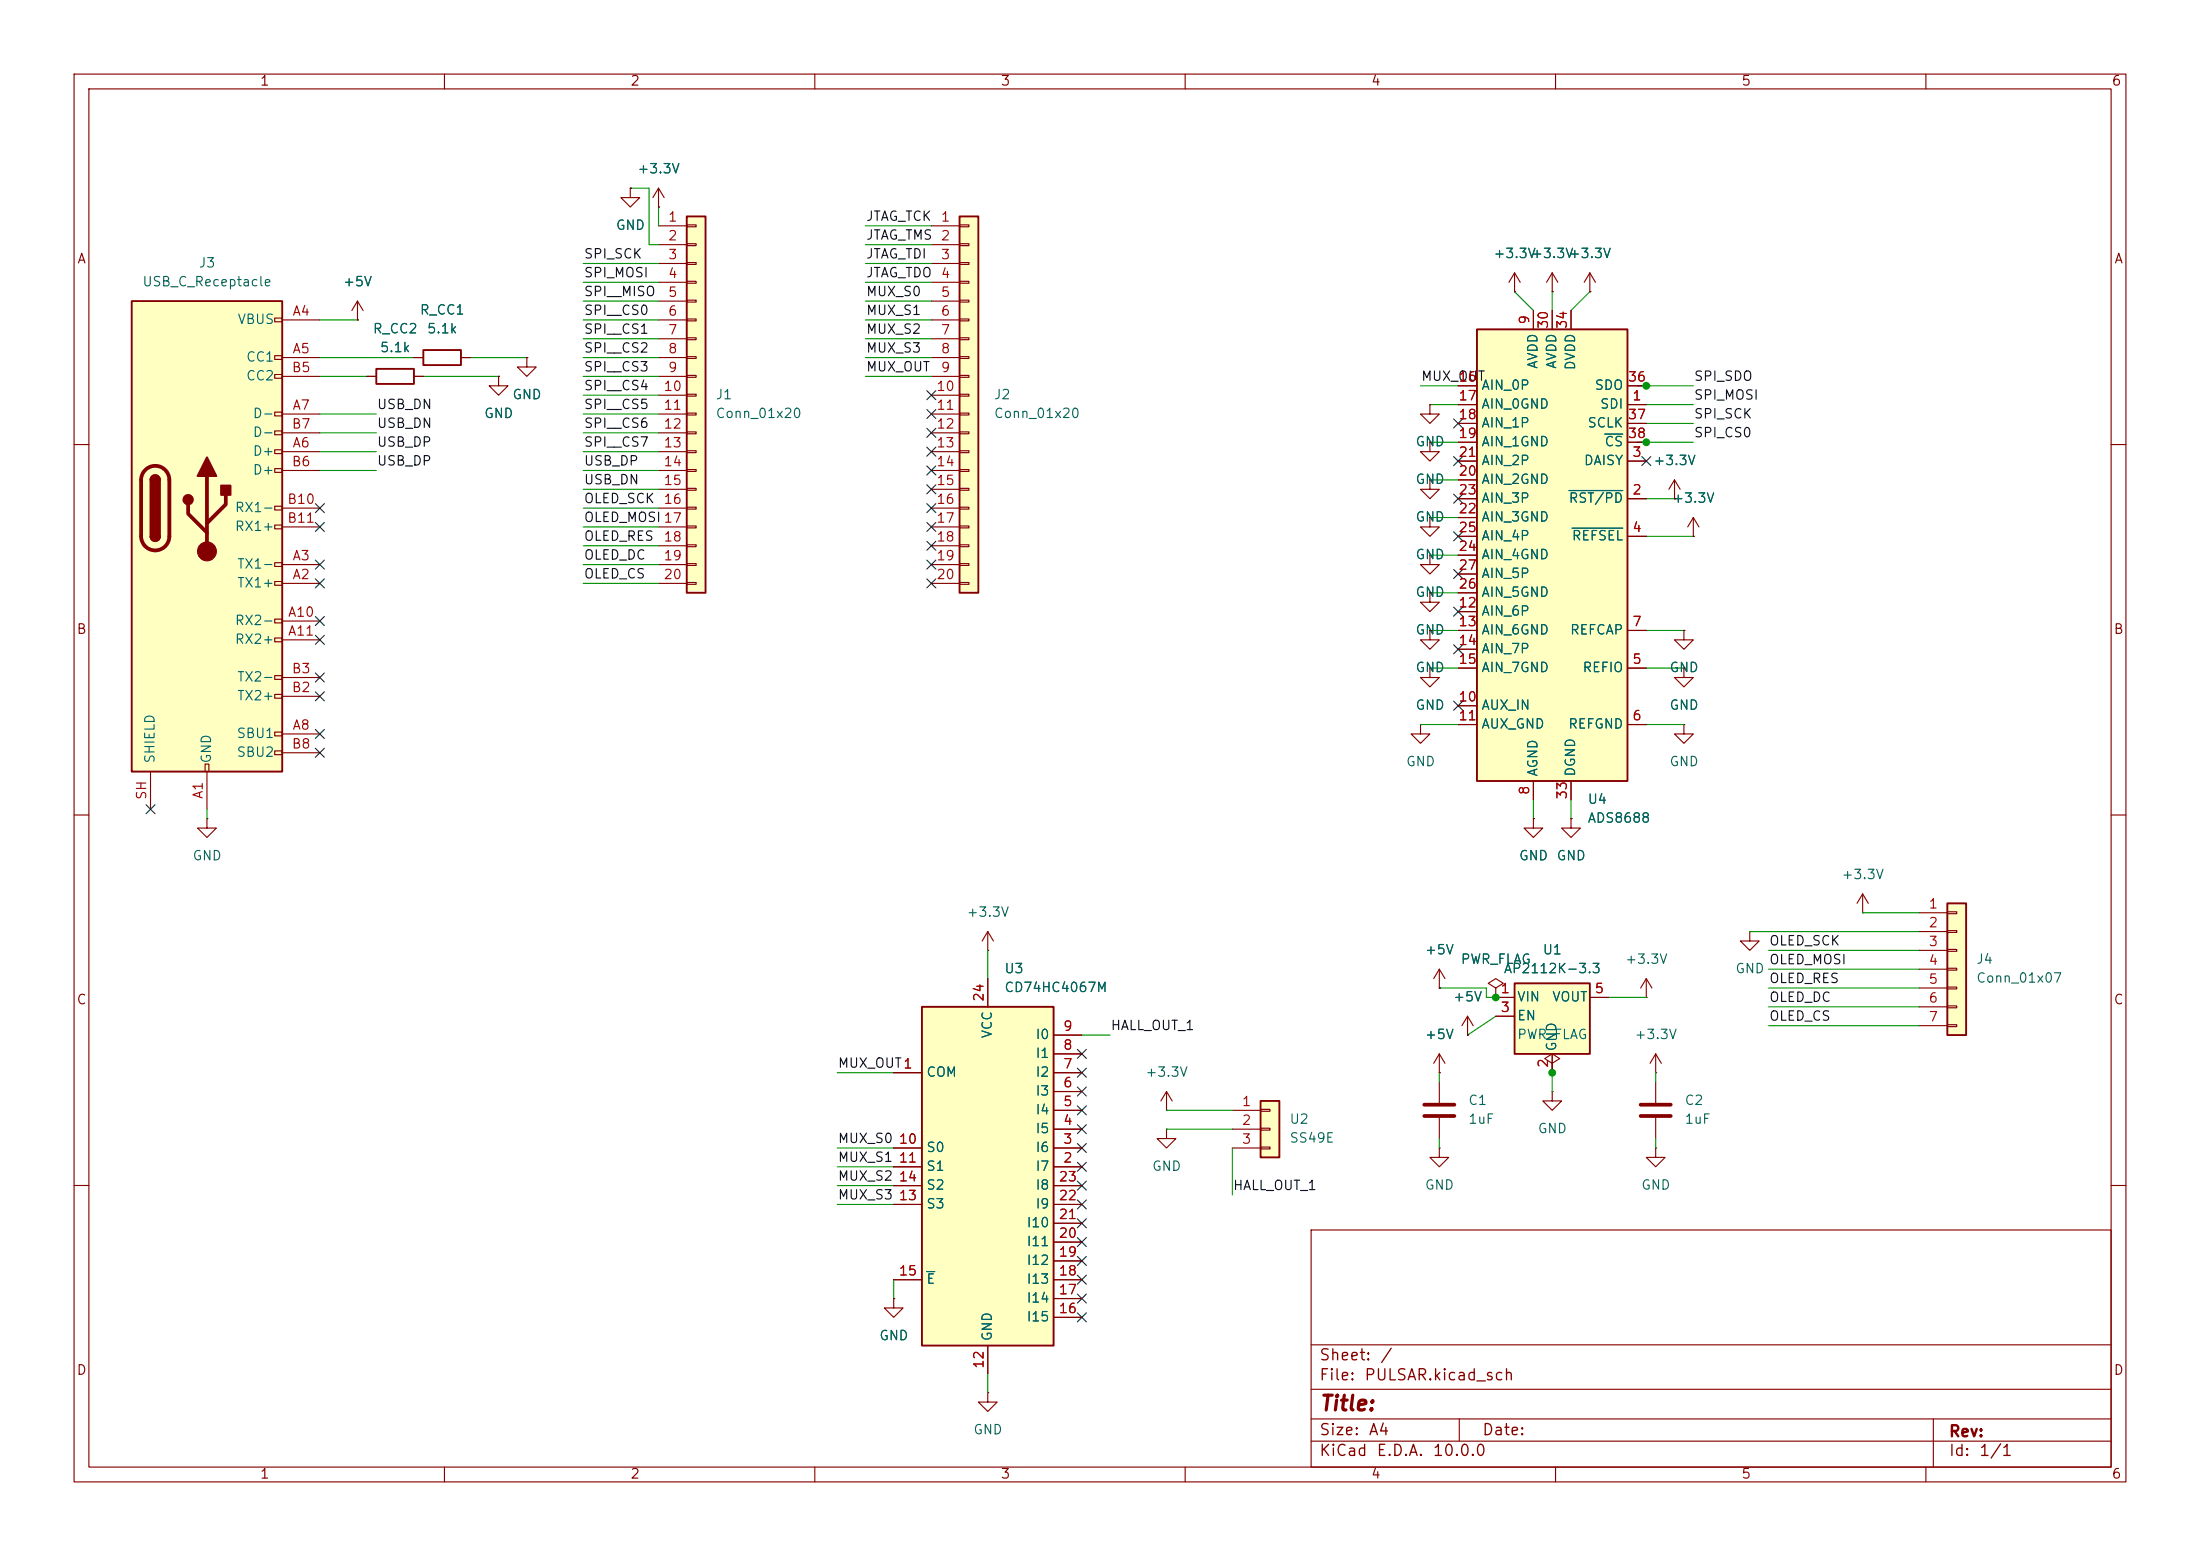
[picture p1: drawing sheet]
<svg xmlns="http://www.w3.org/2000/svg" width="297mm" height="210mm" viewBox="0 0 297 210" stroke-linecap="round" stroke-linejoin="round" font-family="sans-serif">
<g fill="none" stroke="#840000" stroke-width=".15">
<path d="M10 10h277v190h-277zM12 12h273v186h-273zM60 10v2M110 10v2M160 10v2M210 10v2M260 10v2M10 60h2M228.6 72.4h.1M228.6 69.9l-.8 1.2M228.6 69.9l.8 1.2M228.6 69.9v2.5"/>
<path d="M285 60h2M10 110h2M27.9 110.5v1.3h1.3l-1.3 1.2-1.2-1.2h1.2M27.9 110.5h.1M285 110h2M157.5 149.9h.1M157.5 152.4v1.3h1.2l-1.2 1.2-1.3-1.2h1.3M157.5 152.4h.1M157.5 147.3l-.8 1.3M157.5 147.3l.7 1.3M157.5 147.3v2.6M194.3 144.8h.1"/>
<path d="M194.3 142.2l-.8 1.3M194.3 142.2l.8 1.3M194.3 142.2v2.6M194.3 146.1v2.7M194.3 150.9v2.8M209.5 147.3v1.3h1.3l-1.3 1.3-1.2-1.3h1.2M209.5 147.3h.1M223.5 154.9v1.3h1.3l-1.3 1.3-1.3-1.3h1.3M223.5 154.9h.1M223.5 146.1v2.7M223.5 150.9v2.8M10 160h2"/>
<path d="M177 166h108v32h-108zM285 160h2M60 198v2M110 198v2M160 198v2M177 194.5h108M177 191.5h108M177 187.5h108M177 181.5h108M197 191.5v3M210 198v2M260 198v2"/>
<path d="M261 191.5v6.5"/>
</g>
<path d="M192.3 149.1h4M192.3 150.6h4M221.5 149.1h4.1M221.5 150.6h4.1" fill="none" stroke="#840000" stroke-width=".51"/>
<path d="M124.5 135.9h17.7v45.7h-17.7z" fill="#ffffc2"/>
<path d="M124.5 135.9h17.7v45.7h-17.7z" fill="none" stroke="#840000" stroke-width=".25"/>
<g fill="none" stroke="#840000" stroke-width=".15">
<path d="M133.3 132.1v3.8M142.2 139.7h3.8M120.6 144.8h3.9M120.6 157.5h3.9M120.6 154.9h3.9M142.2 144.8h3.8M142.2 157.5h3.8M142.2 154.9h3.8M142.2 152.4h3.8M142.2 149.9h3.8M142.2 147.3h3.8M142.2 142.2h3.8"/>
<path d="M120.6 175.3v1.2h1.3l-1.3 1.3-1.2-1.3h1.2M120.6 175.3h.1M120.6 162.6h3.9M120.6 160h3.9M120.6 172.7h3.9M142.2 162.6h3.8M142.2 160h3.8M142.2 172.7h3.8M142.2 177.8h3.8M142.2 175.3h3.8M142.2 170.2h3.8M142.2 167.6h3.8"/>
<path d="M142.2 165.1h3.8M133.3 181.6v3.8"/>
</g>
<path d="M125.1 171.6h1.1" fill="none" stroke="#006464" stroke-width=".15"/>
<path d="M17.8 40.6h20.3v63.5h-20.3z" fill="#ffffc2"/>
<g fill="none" stroke="#840000" stroke-width=".15">
<path d="M37.1 42.9h1v.5h-1zM37.1 48h1v.5h-1zM37.1 50.5h1v.6h-1zM37.1 55.6h1v.5h-1zM37.1 58.2h1v.5h-1zM38.1 43.2h5.1M38.1 48.3h5.1M38.1 55.9h5.1M38.1 50.8h5.1M38.1 58.4h5.1M37.1 60.7h1v.5h-1zM37.1 63.2h1v.6h-1z"/>
<path d="M37.1 68.3h1v.5h-1zM37.1 70.9h1v.5h-1zM37.1 75.9h1v.6h-1zM37.1 78.5h1v.5h-1zM38.1 78.7h5.1M38.1 76.2h5.1M38.1 61h5.1M38.1 63.5h5.1M38.1 68.6h5.1M38.1 71.1h5.1M37.1 83.6h1v.5h-1zM37.1 86.1h1v.5h-1z"/>
<path d="M37.1 91.2h1v.5h-1zM37.1 93.7h1v.5h-1zM37.1 98.8h1v.5h-1zM38.1 99.1h5.1M38.1 83.8h5.1M38.1 86.4h5.1M38.1 94h5.1M38.1 91.4h5.1M20.3 104.1v5.1M27.7 103.1h.5v1h-.5zM27.9 104.1v5.1M37.1 101.3h1v.6h-1z"/>
<path d="M38.1 101.6h5.1M194.3 154.9v1.3h1.3l-1.3 1.3-1.3-1.3h1.3M194.3 154.9h.1M133.3 188v1.2h1.3l-1.3 1.3-1.2-1.3h1.2M133.3 188h.1"/>
</g>
<path d="M17.8 40.6h20.3v63.5h-20.3zM20.3 64.8a.64 .64 0 0 1 .7-.7 .64 .64 0 0 1 .6 .7M20.3 72.4a.64 .64 0 0 0 .7 .6 .64 .64 0 0 0 .6-.6" fill="none" stroke="#840000" stroke-width=".25"/>
<path d="M19.6 63.4a1.9 1.9 0 0 1 2.1-.4 1.9 1.9 0 0 1 1.2 1.8v7.6a1.91 1.91 0 0 1-1.9 1.9 1.91 1.91 0 0 1-2-1.9v-7.6a1.9 1.9 0 0 1 .6-1.4zM25.4 68.1v1.2l2.5 2.6M27.9 64.3v10.1M30.5 66.8v1.3l-2.6 2.5" fill="none" stroke="#840000" stroke-width=".51"/>
<g fill="#840000" stroke="#840000" stroke-width=".25">
<path d="M20.3 64.8h1.3v7.6h-1.3z"/>
<path d="M20.5 64.3a.64 .64 0 0 1 .7-.1 .64 .64 0 0 1 .4 .6h-1.3z"/>
<path d="M20.3 72.4h1.3a.64 .64 0 0 1-.6 .6 .64 .64 0 0 1-.7-.6z"/>
<path d="M27.9 61.7l1.3 2.6h-2.5z"/>
<path d="M29.8 65.5h1.3v1.3h-1.3z"/>
<circle cx="25.4" cy="67.4" r=".63"/>
</g>
<circle cx="27.9" cy="74.4" r="1.27" fill="#840000" stroke="#840000" stroke-width=".15"/>
<path d="M170.2 148.6h2.5v7.6h-2.5z" fill="#ffffc2"/>
<path d="M170.2 148.6h2.5v7.6h-2.5z" fill="none" stroke="#840000" stroke-width=".25"/>
<path d="M198.1 139.7h.1M198.1 137.2l-.7 1.2M198.1 137.2l.8 1.2M198.1 137.2v2.5M166.4 149.9h3.8M166.4 152.4h3.8M166.4 154.9h3.8M170.2 149.7h1.2v.3h-1.2zM170.2 152.3h1.2v.2h-1.2zM170.2 154.8h1.2v.3h-1.2zM209.5 143.5l1.1-.6-1.1-.7-1 .7 1 .6v1.3M209.5 144.8h.1" fill="none" stroke="#840000" stroke-width=".15"/>
<path d="M204.5 132.7h10.1v9.5h-10.1z" fill="#ffffc2"/>
<path d="M204.5 132.7h10.1v9.5h-10.1z" fill="none" stroke="#840000" stroke-width=".25"/>
<path d="M193 59.7v1.3h1.3l-1.3 1.2-1.2-1.2h1.2M193 59.7h.1M201.9 134.6h2.6M201.9 137.2h2.6M214.6 134.6h2.6M209.5 142.2v2.6" fill="none" stroke="#840000" stroke-width=".15"/>
<path d="M92.7 29.2h2.5v50.8h-2.5z" fill="#ffffc2"/>
<path d="M92.7 29.2h2.5v50.8h-2.5zM50.8 49.8h5.1v2h-5.1z" fill="none" stroke="#840000" stroke-width=".25"/>
<g fill="none" stroke="#840000" stroke-width=".15">
<path d="M85.1 25.4v1.3h1.3l-1.3 1.2-1.3-1.2h1.3M85.1 25.4h.1M88.9 27.9h.1M88.9 30.5h3.8M88.9 33h3.8M88.9 35.6h3.8M88.9 38.1h3.8M88.9 25.4l-.8 1.3M88.9 25.4l.8 1.3M88.9 25.4v2.5M92.7 30.4h1.3v.2h-1.3zM92.7 32.9h1.3v.2h-1.3z"/>
<path d="M92.7 35.4h1.3v.3h-1.3zM92.7 38h1.3v.2h-1.3zM48.3 43.2h.1M48.3 40.6l-.8 1.3M48.3 40.6l.7 1.3M48.3 40.6v2.6M49.5 50.8h1.3M55.9 50.8h1.2M88.9 40.6h3.8M88.9 43.2h3.8M88.9 45.7h3.8M88.9 48.3h3.8"/>
<path d="M88.9 50.8h3.8M88.9 53.3h3.8M88.9 55.9h3.8M88.9 58.4h3.8M92.7 40.5h1.3v.3h-1.3zM92.7 43.1h1.3v.2h-1.3zM92.7 45.6h1.3v.2h-1.3zM92.7 48.1h1.3v.3h-1.3zM92.7 50.7h1.3v.2h-1.3zM92.7 53.2h1.3v.3h-1.3zM92.7 55.8h1.3v.2h-1.3zM92.7 58.3h1.3v.2h-1.3z"/>
<path d="M193 54.6v1.3h1.3l-1.3 1.3-1.2-1.3h1.2M193 54.6h.1M88.9 61h3.8M88.9 63.5h3.8M88.9 66h3.8M88.9 68.6h3.8M88.9 71.1h3.8M88.9 73.7h3.8M88.9 76.2h3.8M88.9 78.7h3.8M92.7 60.8h1.3v.3h-1.3zM92.7 63.4h1.3v.2h-1.3z"/>
<path d="M92.7 65.9h1.3v.3h-1.3zM92.7 68.5h1.3v.2h-1.3zM92.7 71h1.3v.2h-1.3zM92.7 73.5h1.3v.3h-1.3zM92.7 76.1h1.3v.2h-1.3zM92.7 78.6h1.3v.3h-1.3zM193 64.8v1.2h1.3l-1.3 1.3-1.2-1.3h1.2M193 64.8h.1M227.3 97.8v1.3h1.3l-1.3 1.2-1.2-1.2h1.2M227.3 97.8h.1M227.3 90.2v1.2h1.3l-1.3 1.3-1.2-1.3h1.2M227.3 90.2h.1"/>
<path d="M212.1 110.5v1.3h1.3l-1.3 1.2-1.3-1.2h1.3M212.1 110.5h.1M236.2 125.7v1.3h1.3l-1.3 1.3-1.3-1.3h1.3M236.2 125.7h.1M251.5 123.2h.1M251.5 120.7l-.8 1.2M251.5 120.7l.7 1.2M251.5 120.7v2.5"/>
</g>
<path d="M262.9 121.9h2.5v17.8h-2.5z" fill="#ffffc2"/>
<path d="M57.1 47.2h5.1v2.1h-5.1zM262.9 121.9h2.5v17.8h-2.5z" fill="none" stroke="#840000" stroke-width=".25"/>
<g fill="none" stroke="#840000" stroke-width=".15">
<path d="M204.5 39.4h.1M204.5 36.8l-.8 1.3M204.5 36.8l.7 1.3M204.5 36.8v2.6M209.5 39.4h.1M209.5 36.8l-.7 1.3M209.5 36.8l.8 1.3M209.5 36.8v2.6M214.6 39.4h.1M214.6 36.8l-.7 1.3M214.6 36.8l.8 1.3M214.6 36.8v2.6"/>
<path d="M55.9 48.3h1.2M62.2 48.3h1.3M67.3 50.8v1.3h1.3l-1.3 1.2-1.3-1.2h1.3M67.3 50.8h.1M71.1 48.3v1.2h1.3l-1.3 1.3-1.3-1.3h1.3M71.1 48.3h.1M193 69.9v1.2h1.3l-1.3 1.3-1.2-1.3h1.2M193 69.9h.1M193 74.9v1.3h1.3l-1.3 1.3-1.2-1.3h1.2M193 74.9h.1M191.8 97.8v1.3h1.2l-1.2 1.2-1.3-1.2h1.3M191.8 97.8h.1"/>
<path d="M193 85.1v1.3h1.3l-1.3 1.2-1.2-1.2h1.2M193 85.1h.1M193 80v1.3h1.3l-1.3 1.3-1.2-1.3h1.2M193 80h.1M193 90.2v1.2h1.3l-1.3 1.3-1.2-1.3h1.2M193 90.2h.1M227.3 85.1v1.3h1.3l-1.3 1.2-1.2-1.2h1.2M227.3 85.1h.1M207 110.5v1.3h1.3l-1.3 1.2-1.3-1.2h1.3M207 110.5h.1M194.3 133.4h.1M194.3 130.8l-.8 1.3"/>
<path d="M194.3 130.8l.8 1.3M194.3 130.8v2.6M201.9 133.4l1-.7-1-.6-1 .6 1 .7v1.2M201.9 134.6h.1M222.2 134.6h.1M222.2 132.1l-.7 1.3M222.2 132.1l.8 1.3M222.2 132.1v2.5M259.1 123.2h3.8M259.1 125.7h3.8M259.1 128.3h3.8M259.1 130.8h3.8"/>
<path d="M259.1 133.4h3.8M259.1 135.9h3.8M259.1 138.4h3.8M262.9 123.1h1.3v.2h-1.3zM262.9 125.6h1.3v.3h-1.3zM262.9 128.1h1.3v.3h-1.3zM262.9 130.7h1.3v.2h-1.3zM262.9 133.2h1.3v.3h-1.3zM262.9 135.8h1.3v.2h-1.3zM262.9 138.3h1.3v.3h-1.3z"/>
</g>
<path d="M199.4 44.5h20.3v60.9h-20.3z" fill="#ffffc2"/>
<path d="M199.4 44.5h20.3v60.9h-20.3z" fill="none" stroke="#840000" stroke-width=".25"/>
<g fill="none" stroke="#840000" stroke-width=".15">
<path d="M196.8 54.6h2.6M196.8 52.1h2.6M196.8 57.2h2.6M196.8 59.7h2.6M207 41.9v2.6M209.5 41.9v2.6M212.1 41.9v2.6M219.7 54.6h2.5M219.7 52.1h2.5M219.7 57.2h2.5M219.7 59.7h2.5M196.8 67.3h2.6"/>
<path d="M196.8 62.2h2.6M196.8 72.4h2.6M196.8 64.8h2.6M196.8 69.9h2.6M196.8 74.9h2.6M196.8 77.5h2.6M219.7 67.3h2.5M219.7 62.2h2.5M219.7 72.4h2.5M226.1 67.3h.1M226.1 64.8l-.8 1.2M226.1 64.8l.7 1.2"/>
<path d="M226.1 64.8v2.5M196.8 90.2h2.6M196.8 97.8h2.6M196.8 85.1h2.6M196.8 95.3h2.6M196.8 82.6h2.6M196.8 87.6h2.6M196.8 80h2.6M219.7 90.2h2.5M219.7 97.8h2.5M219.7 85.1h2.5M207 105.4v2.6"/>
<path d="M212.1 105.4v2.6M133.3 128.3h.1M133.3 125.7l-.7 1.3M133.3 125.7l.8 1.3M133.3 125.7v2.6"/>
</g>
<path d="M216.6 58.6h2.5M211.8 66.2h7.3M212.2 71.3h6.9" fill="none" stroke="#006464" stroke-width=".15"/>
<path d="M129.5 29.2h2.6v50.8h-2.6z" fill="#ffffc2"/>
<path d="M129.5 29.2h2.6v50.8h-2.6z" fill="none" stroke="#840000" stroke-width=".25"/>
<g fill="none" stroke="#840000" stroke-width=".15">
<path d="M85.1 25.4h.1M88.9 27.9h.1M125.7 30.5h3.8M125.7 33h3.8M125.7 35.6h3.8M125.7 38.1h3.8M129.5 30.4h1.3v.2h-1.3zM129.5 32.9h1.3v.2h-1.3zM129.5 35.4h1.3v.3h-1.3zM129.5 38h1.3v.2h-1.3zM204.5 39.4h.1M209.5 39.4h.1"/>
<path d="M214.6 39.4h.1M48.3 43.2h.1M49.5 50.8h1.3M55.9 48.3h1.2M55.9 50.8h1.2M62.2 48.3h1.3M67.3 50.8h.1M71.1 48.3h.1M125.7 40.6h3.8M125.7 43.2h3.8M125.7 45.7h3.8M125.7 48.3h3.8"/>
<path d="M125.7 50.8h3.8M125.7 53.3h3.8M125.7 55.9h3.8M125.7 58.4h3.8M129.5 40.5h1.3v.3h-1.3zM129.5 43.1h1.3v.2h-1.3zM129.5 45.6h1.3v.2h-1.3zM129.5 48.1h1.3v.3h-1.3zM129.5 50.7h1.3v.2h-1.3zM129.5 53.2h1.3v.3h-1.3zM129.5 55.8h1.3v.2h-1.3zM129.5 58.3h1.3v.2h-1.3z"/>
<path d="M193 54.6h.1M193 59.7h.1M196.8 54.6h2.6M196.8 52.1h2.6M196.8 57.2h2.6M196.8 59.7h2.6M207 41.9v2.6M209.5 41.9v2.6M212.1 41.9v2.6M219.7 54.6h2.5M219.7 52.1h2.5M219.7 57.2h2.5"/>
<path d="M219.7 59.7h2.5M125.7 61h3.8M125.7 63.5h3.8M125.7 66h3.8M125.7 68.6h3.8M125.7 71.1h3.8M125.7 73.7h3.8M125.7 76.2h3.8M125.7 78.7h3.8M129.5 60.8h1.3v.3h-1.3zM129.5 63.4h1.3v.2h-1.3zM129.5 65.9h1.3v.3h-1.3z"/>
<path d="M129.5 68.5h1.3v.2h-1.3zM129.5 71h1.3v.2h-1.3zM129.5 73.5h1.3v.3h-1.3zM129.5 76.1h1.3v.2h-1.3zM129.5 78.6h1.3v.3h-1.3zM193 74.9h.1M193 69.9h.1M193 64.8h.1M196.8 67.3h2.6M196.8 62.2h2.6M196.8 72.4h2.6M196.8 64.8h2.6"/>
<path d="M196.8 69.9h2.6M196.8 74.9h2.6M196.8 77.5h2.6M219.7 67.3h2.5M219.7 62.2h2.5M219.7 72.4h2.5M226.1 67.3h.1M228.6 72.4h.1M193 90.2h.1M193 80h.1M193 85.1h.1M196.8 90.2h2.6"/>
<path d="M196.8 97.8h2.6M196.8 85.1h2.6M196.8 95.3h2.6M196.8 82.6h2.6M196.8 87.6h2.6M196.8 80h2.6M219.7 90.2h2.5M219.7 97.8h2.5M219.7 85.1h2.5M227.3 85.1h.1M227.3 90.2h.1M207 110.5h.1"/>
<path d="M207 105.4v2.6M212.1 110.5h.1M212.1 105.4v2.6M133.3 132.1v3.8M142.2 139.7h3.8M194.3 133.4h.1M198.1 139.7h.1M201.9 134.6h.1M201.9 134.6h2.6M201.9 137.2h2.6M214.6 134.6h2.6M120.6 144.8h3.9"/>
<path d="M120.6 157.5h3.9M120.6 154.9h3.9M142.2 144.8h3.8M142.2 157.5h3.8M142.2 154.9h3.8M142.2 152.4h3.8M142.2 149.9h3.8M142.2 147.3h3.8M142.2 142.2h3.8M194.3 144.8h.1M209.5 144.8h.1M209.5 142.2v2.6"/>
<path d="M223.5 144.8h.1M223.5 142.2l-.7 1.3M223.5 142.2l.8 1.3M223.5 142.2v2.6M120.6 175.3h.1M120.6 162.6h3.9M120.6 160h3.9M120.6 172.7h3.9M142.2 162.6h3.8M142.2 160h3.8M142.2 172.7h3.8M142.2 177.8h3.8"/>
<path d="M142.2 175.3h3.8M142.2 170.2h3.8M142.2 167.6h3.8M142.2 165.1h3.8M133.3 181.6v3.8"/>
</g>
<g fill="none" stroke="#009600" stroke-width=".15">
<path d="M78.7 35.6h10.2M78.7 38.1h10.2M85.1 25.4h2.5v7.6h1.3M88.9 27.9v2.6M116.8 33h8.9M116.8 30.5h8.9M116.8 35.6h8.9M116.8 38.1h8.9M204.5 39.4l2.5 2.5M209.5 39.4v2.5M214.6 39.4l-2.5 2.5M43.2 43.2h5.1"/>
<path d="M43.2 58.4h7.6M43.2 50.8h6.3M43.2 48.3h12.7M43.2 55.9h7.6M57.1 50.8h10.2M63.5 48.3h7.6M78.7 43.2h10.2M78.7 58.4h10.2M78.7 50.8h10.2M78.7 48.3h10.2M78.7 55.9h10.2M78.7 40.6h10.2"/>
<path d="M78.7 45.7h10.2M78.7 53.3h10.2M116.8 43.2h8.9M116.8 50.8h8.9M116.8 48.3h8.9M116.8 40.6h8.9M116.8 45.7h8.9M191.8 52.1h5M193 59.7h3.8M193 54.6h3.8M221 59.7h7.6M221 52.1h7.6"/>
<path d="M222.2 57.2h6.4M222.2 54.6h6.4M43.2 61h7.6M43.2 63.5h7.6M78.7 61h10.2M78.7 63.5h10.2M78.7 68.6h10.2M78.7 78.7h10.2M78.7 73.7h10.2M78.7 71.1h10.2M78.7 66h10.2M78.7 76.2h10.2"/>
<path d="M193 64.8h3.8M193 69.9h3.8M193 74.9h3.8M222.2 72.4h6.4M222.2 67.3h3.9M191.8 97.8h5M193 85.1h3.8M193 90.2h3.8M193 80h3.8M222.2 85.1h5.1M222.2 97.8h5.1M222.2 90.2h5.1"/>
<path d="M27.9 109.2v1.3M207 108v2.5M212.1 108v2.5M133.3 128.3v3.8M146 139.7h3.9M194.3 133.4h6.4v1.2h1.2M201.9 137.2l-3.8 2.5M217.2 134.6h5M236.2 125.7h22.9M238.8 128.3h20.3M238.8 133.4h20.3M238.8 130.8h20.3"/>
<path d="M238.8 135.9h20.3M238.8 138.4h20.3M251.5 123.2h7.6M113 144.8h7.6M113 154.9h7.6M113 157.5h7.6M157.5 152.4h8.9M157.5 149.9h8.9M166.4 154.9v6.4M194.3 144.8v1.3M194.3 153.7v1.2M209.5 144.8v2.5"/>
<path d="M223.5 144.8v1.3M223.5 153.7v1.2M113 162.6h7.6M113 160h7.6M120.6 172.7v2.6M133.3 185.4v2.6"/>
</g>
<g fill="none" stroke="#000084" stroke-width=".15">
<path d="M125.1 55.3l1.2 1.2M125.1 57.8l1.2 1.2M125.1 52.7l1.2 1.2M126.3 55.3l-1.2 1.2M126.3 57.8l-1.2 1.2M126.3 52.7l-1.2 1.2M196.2 56.5l1.3 1.3M197.5 56.5l-1.3 1.3M42.6 75.6l1.2 1.2M42.6 78.1l1.2 1.2M42.6 68l1.2 1.2M42.6 70.5l1.2 1.2"/>
<path d="M43.8 75.6l-1.2 1.2M43.8 78.1l-1.2 1.2M43.8 68l-1.2 1.2M43.8 70.5l-1.2 1.2M125.1 78.1l1.2 1.2M125.1 68l1.2 1.2M125.1 60.4l1.2 1.2M125.1 70.5l1.2 1.2M125.1 75.6l1.2 1.2M125.1 65.4l1.2 1.2M125.1 62.9l1.2 1.2M125.1 73.1l1.2 1.2"/>
<path d="M126.3 78.1l-1.2 1.2M126.3 68l-1.2 1.2M126.3 60.4l-1.2 1.2M126.3 70.5l-1.2 1.2M126.3 75.6l-1.2 1.2M126.3 65.4l-1.2 1.2M126.3 62.9l-1.2 1.2M126.3 73.1l-1.2 1.2M196.2 76.9l1.3 1.2M196.2 66.7l1.3 1.2M196.2 71.8l1.3 1.2M196.2 61.6l1.3 1.2"/>
<path d="M197.5 76.9l-1.3 1.2M197.5 66.7l-1.3 1.2M197.5 71.8l-1.3 1.2M197.5 61.6l-1.3 1.2M221.6 61.6l1.3 1.2M222.9 61.6l-1.3 1.2M42.6 93.4l1.2 1.2M42.6 98.5l1.2 1.2M42.6 90.8l1.2 1.2M42.6 83.2l1.2 1.2M42.6 85.8l1.2 1.2M43.8 93.4l-1.2 1.2"/>
<path d="M43.8 98.5l-1.2 1.2M43.8 90.8l-1.2 1.2M43.8 83.2l-1.2 1.2M43.8 85.8l-1.2 1.2M196.2 94.6l1.3 1.3M196.2 81.9l1.3 1.3M196.2 87l1.3 1.2M197.5 94.6l-1.3 1.3M197.5 81.9l-1.3 1.3M197.5 87l-1.3 1.2M19.7 108.6l1.2 1.2M20.9 108.6l-1.2 1.2"/>
<path d="M42.6 101l1.2 1.2M43.8 101l-1.2 1.2M145.4 146.7l1.3 1.2M145.4 144.2l1.3 1.2M145.4 141.6l1.3 1.2M145.4 151.8l1.3 1.2M145.4 154.3l1.3 1.2M145.4 156.9l1.3 1.2M145.4 159.4l1.3 1.2M145.4 149.3l1.3 1.2M146.7 146.7l-1.3 1.2M146.7 144.2l-1.3 1.2"/>
<path d="M146.7 141.6l-1.3 1.2M146.7 151.8l-1.3 1.2M146.7 154.3l-1.3 1.2M146.7 156.9l-1.3 1.2M146.7 159.4l-1.3 1.2M146.7 149.3l-1.3 1.2M145.4 172.1l1.3 1.2M145.4 164.5l1.3 1.2M145.4 167l1.3 1.2M145.4 174.7l1.3 1.2M145.4 169.6l1.3 1.2M145.4 162l1.3 1.2"/>
<path d="M145.4 177.2l1.3 1.2M146.7 172.1l-1.3 1.2M146.7 164.5l-1.3 1.2M146.7 167l-1.3 1.2M146.7 174.7l-1.3 1.2M146.7 169.6l-1.3 1.2M146.7 162l-1.3 1.2M146.7 177.2l-1.3 1.2"/>
</g>
<path d="M216.6 58.6h2.5M211.8 66.2h7.3M212.2 71.3h6.9M125.1 171.6h1.1" fill="none" stroke="#006464" stroke-width=".15"/>
<g fill="#009600" stroke="#009600" stroke-width=".14">
<circle cx="201.9" cy="134.6" r=".46"/>
<circle cx="209.5" cy="144.8" r=".46"/>
<circle cx="222.2" cy="52.1" r=".46"/>
<circle cx="222.2" cy="59.7" r=".46"/>
</g>
<text font-size="2" fill="#840000" x="178" y="190.9">Title:</text>
<g font-size="1.5" fill="#840000">
<text x="178" y="184">Sheet:</text>
<text x="186.2" y="184">/</text>
<text x="178" y="186.7">File:</text>
<text x="184.1" y="186.7">PULSAR.kicad_sch</text>
<text x="178" y="196.9">KiCad</text>
<text x="178" y="194.1">Size:</text>
<text x="184.7" y="194.1">A4</text>
<text x="185.7" y="196.9">E.D.A.</text>
<text x="193.3" y="196.9">10.0.0</text>
<text x="200" y="194.1">Date:</text>
<text x="263" y="194.3">Rev:</text>
<text x="263" y="196.9">Id:</text>
<text x="267.1" y="196.9">1/1</text>
</g>
<g font-size="1.3" fill="#840000">
<text x="35" y="11.9">1</text>
<text x="85" y="11.9">2</text>
<text x="135" y="11.9">3</text>
<text x="185" y="11.9">4</text>
<text x="235" y="11.9">5</text>
<text x="285" y="11.9">6</text>
<text x="10.3" y="35.9">A</text>
<text x="285.3" y="35.9">A</text>
<text x="10.3" y="85.9">B</text>
<text x="285.3" y="85.9">B</text>
<text x="10.3" y="135.9">C</text>
<text x="285.3" y="135.9">C</text>
<text x="10.3" y="185.9">D</text>
<text x="285.3" y="185.9">D</text>
<text x="35" y="199.9">1</text>
<text x="85" y="199.9">2</text>
<text x="135" y="199.9">3</text>
<text x="185" y="199.9">4</text>
<text x="235" y="199.9">5</text>
<text x="285" y="199.9">6</text>
</g>
<g font-size="1.3" fill="#006464">
<text x="86" y="23.7">+3.3V</text>
<text x="83.1" y="31.3">GND</text>
<text x="201.5" y="35.2">+3.3V</text>
<text x="206.6" y="35.2">+3.3V</text>
<text x="211.7" y="35.2">+3.3V</text>
<text x="19.1" y="39">USB_C_Receptacle</text>
<text x="26.7" y="36.4">J3</text>
<text x="46.2" y="39">+5V</text>
<text x="32" y="44">VBUS</text>
<text x="50.2" y="45.3">R_CC2</text>
<text x="51.2" y="47.9">5.1k</text>
<text x="56.6" y="42.8">R_CC1</text>
<text x="57.6" y="45.3">5.1k</text>
<text x="33.1" y="49.1">CC1</text>
<text x="33.1" y="51.7">CC2</text>
<text x="199.9" y="52.9">AIN_0P</text>
<text x="207.9" y="49.9" transform="rotate(-90 207.9 49.9)">AVDD</text>
<text x="210.4" y="49.9" transform="rotate(-90 210.4 49.9)">AVDD</text>
<text x="213" y="50.1" transform="rotate(-90 213 50.1)">DVDD</text>
<text x="215.2" y="52.9">SDO</text>
<text x="34" y="56.7">D-</text>
<text x="34" y="59.3">D-</text>
<text x="65.3" y="56.7">GND</text>
<text x="69.1" y="54.2">GND</text>
<text x="96.5" y="54.2">J1</text>
<text x="96.5" y="56.7">Conn_01x20</text>
<text x="134.1" y="54.2">J2</text>
<text x="134.1" y="56.7">Conn_01x20</text>
<text x="199.9" y="55.5">AIN_0GND</text>
<text x="199.9" y="58">AIN_1P</text>
<text x="214.2" y="58">SCLK</text>
<text x="215.9" y="55.5">SDI</text>
<text x="34" y="61.8">D+</text>
<text x="34" y="64.4">D+</text>
<text x="191" y="65.6">GND</text>
<text x="191" y="60.6">GND</text>
<text x="199.9" y="60.6">AIN_1GND</text>
<text x="199.9" y="65.6">AIN_2GND</text>
<text x="199.9" y="63.1">AIN_2P</text>
<text x="213.7" y="63.1">DAISY</text>
<text x="216.5" y="60.6">CS</text>
<text x="223.1" y="63.1">+3.3V</text>
<text x="31.6" y="69.4">RX1-</text>
<text x="31.6" y="72">RX1+</text>
<text x="191" y="70.7">GND</text>
<text x="199.9" y="70.7">AIN_3GND</text>
<text x="199.9" y="68.2">AIN_3P</text>
<text x="211.7" y="68.2">RST/PD</text>
<text x="225.7" y="68.2">+3.3V</text>
<text x="31.9" y="77.1">TX1-</text>
<text x="191" y="75.8">GND</text>
<text x="199.9" y="75.8">AIN_4GND</text>
<text x="199.9" y="73.3">AIN_4P</text>
<text x="212.1" y="73.3">REFSEL</text>
<text x="31.9" y="79.6">TX1+</text>
<text x="191" y="80.9">GND</text>
<text x="199.9" y="83.4">AIN_6P</text>
<text x="199.9" y="80.9">AIN_5GND</text>
<text x="199.9" y="78.3">AIN_5P</text>
<text x="31.6" y="84.7">RX2-</text>
<text x="31.6" y="87.2">RX2+</text>
<text x="191" y="86">GND</text>
<text x="199.9" y="86">AIN_6GND</text>
<text x="199.9" y="88.5">AIN_7P</text>
<text x="211.9" y="86">REFCAP</text>
<text x="31.9" y="94.8">TX2+</text>
<text x="31.9" y="92.3">TX2-</text>
<text x="191" y="91">GND</text>
<text x="199.9" y="91">AIN_7GND</text>
<text x="213.6" y="91">REFIO</text>
<text x="225.3" y="91">GND</text>
<text x="31.9" y="99.9">SBU1</text>
<text x="191" y="96.1">GND</text>
<text x="199.9" y="96.1">AUX_IN</text>
<text x="199.9" y="98.7">AUX_GND</text>
<text x="211.6" y="98.7">REFGND</text>
<text x="225.3" y="96.1">GND</text>
<text x="21.2" y="103.1" transform="rotate(-90 21.2 103.1)">SHIELD</text>
<text x="28.8" y="103.1" transform="rotate(-90 28.8 103.1)">GND</text>
<text x="31.9" y="102.5">SBU2</text>
<text x="189.7" y="103.7">GND</text>
<text x="207.9" y="104.9" transform="rotate(-90 207.9 104.9)">AGND</text>
<text x="213" y="104.9" transform="rotate(-90 213 104.9)">DGND</text>
<text x="225.3" y="103.7">GND</text>
<text x="214.2" y="111.4">ADS8688</text>
<text x="214.2" y="108.8">U4</text>
<text x="25.9" y="116.4">GND</text>
<text x="205" y="116.4">GND</text>
<text x="210.1" y="116.4">GND</text>
<text x="248.5" y="119">+3.3V</text>
<text x="130.4" y="124.1">+3.3V</text>
<text x="135.5" y="131.7">U3</text>
<text x="192.3" y="129.1">+5V</text>
<text x="197.1" y="130.4">PWR_FLAG</text>
<text x="202.9" y="131.7">AP2112K-3.3</text>
<text x="208.2" y="129.1">U1</text>
<text x="219.3" y="130.4">+3.3V</text>
<text x="234.2" y="131.7">GND</text>
<text x="266.7" y="130.4">J4</text>
<text x="135.5" y="134.2">CD74HC4067M</text>
<text x="196.1" y="135.5">+5V</text>
<text x="204.7" y="135.5">VIN</text>
<text x="209.5" y="135.5">VOUT</text>
<text x="266.7" y="132.9">Conn_01x07</text>
<text x="134.2" y="140.2" transform="rotate(-90 134.2 140.2)">VCC</text>
<text x="139.7" y="143.1">I1</text>
<text x="139.7" y="140.6">I0</text>
<text x="192.3" y="140.6">+5V</text>
<text x="204.7" y="138">EN</text>
<text x="204.7" y="140.6">PWR_FLAG</text>
<text x="210.4" y="142" transform="rotate(-90 210.4 142)">GND</text>
<text x="220.6" y="140.6">+3.3V</text>
<text x="125" y="145.6">COM</text>
<text x="139.7" y="148.2">I3</text>
<text x="139.7" y="145.6">I2</text>
<text x="154.5" y="145.6">+3.3V</text>
<text x="198.1" y="149.5">C1</text>
<text x="227.3" y="149.5">C2</text>
<text x="125" y="155.8">S0</text>
<text x="139.7" y="155.8">I6</text>
<text x="139.7" y="153.3">I5</text>
<text x="139.7" y="150.7">I4</text>
<text x="174" y="152">U2</text>
<text x="174" y="154.5">SS49E</text>
<text x="198.1" y="152">1uF</text>
<text x="207.5" y="153.3">GND</text>
<text x="227.3" y="152">1uF</text>
<text x="125" y="158.3">S1</text>
<text x="125" y="160.9">S2</text>
<text x="139.7" y="158.3">I7</text>
<text x="139.7" y="160.9">I8</text>
<text x="155.4" y="158.3">GND</text>
<text x="192.3" y="160.9">GND</text>
<text x="221.5" y="160.9">GND</text>
<text x="125" y="163.4">S3</text>
<text x="138.5" y="166">I10</text>
<text x="139.7" y="163.4">I9</text>
<text x="125" y="173.6">E</text>
<text x="138.5" y="173.6">I13</text>
<text x="138.5" y="171">I12</text>
<text x="138.5" y="168.5">I11</text>
<text x="138.5" y="178.7">I15</text>
<text x="138.5" y="176.1">I14</text>
<text x="118.6" y="181.2">GND</text>
<text x="134.2" y="181.1" transform="rotate(-90 134.2 181.1)">GND</text>
<text x="131.3" y="193.9">GND</text>
</g>
<g font-size="1.3" fill="#0f0f0f">
<text x="78.7" y="35.2">SPI_SCK</text>
<text x="116.8" y="35.2">JTAG_TDI</text>
<text x="116.8" y="32.7">JTAG_TMS</text>
<text x="116.8" y="30.1">JTAG_TCK</text>
<text x="78.7" y="37.8">SPI_MOSI</text>
<text x="78.7" y="40.3">SPI__MISO</text>
<text x="116.8" y="37.8">JTAG_TDO</text>
<text x="116.8" y="40.3">MUX_S0</text>
<text x="78.7" y="47.9">SPI__CS2</text>
<text x="78.7" y="42.8">SPI__CS0</text>
<text x="78.7" y="45.4">SPI__CS1</text>
<text x="116.8" y="47.9">MUX_S3</text>
<text x="116.8" y="45.4">MUX_S2</text>
<text x="116.8" y="42.8">MUX_S1</text>
<text x="78.7" y="53">SPI__CS4</text>
<text x="78.7" y="50.5">SPI__CS3</text>
<text x="116.8" y="50.5">MUX_OUT</text>
<text x="191.8" y="51.7">MUX_OUT</text>
<text x="228.6" y="51.7">SPI_SDO</text>
<text x="50.8" y="58.1">USB_DN</text>
<text x="50.8" y="55.5">USB_DN</text>
<text x="78.7" y="58.1">SPI__CS6</text>
<text x="78.7" y="55.5">SPI__CS5</text>
<text x="228.6" y="59.3">SPI_CS0</text>
<text x="228.6" y="56.8">SPI_SCK</text>
<text x="228.6" y="54.3">SPI_MOSI</text>
<text x="50.8" y="60.6">USB_DP</text>
<text x="50.8" y="63.2">USB_DP</text>
<text x="78.7" y="63.2">USB_DP</text>
<text x="78.7" y="60.6">SPI__CS7</text>
<text x="78.7" y="65.7">USB_DN</text>
<text x="78.7" y="70.8">OLED_MOSI 17</text>
<text x="78.7" y="68.2">OLED_SCK</text>
<text x="78.7" y="75.9">OLED_DC</text>
<text x="78.7" y="73.3">OLED_RES</text>
<text x="78.7" y="78.4">OLED_CS</text>
<text x="238.8" y="130.5">OLED_MOSI</text>
<text x="238.8" y="127.9">OLED_SCK</text>
<text x="238.8" y="135.5">OLED_DC</text>
<text x="238.8" y="133">OLED_RES</text>
<text x="149.9" y="139.4">HALL_OUT_1</text>
<text x="238.8" y="138.1">OLED_CS</text>
<text x="113" y="144.4">MUX_OUT 1</text>
<text x="113" y="154.6">MUX_S0</text>
<text x="113" y="157.1">MUX_S1</text>
<text x="113" y="159.7">MUX_S2</text>
<text x="166.4" y="160.9">HALL_OUT_1</text>
<text x="113" y="162.2">MUX_S3</text>
</g>
<g font-size="1.3" fill="#a90000">
<text x="90.1" y="30.2">1</text>
<text x="90.1" y="32.8">2</text>
<text x="90.1" y="35.3">3</text>
<text x="126.9" y="30.2">1</text>
<text x="126.9" y="32.8">2</text>
<text x="126.9" y="35.3">3</text>
<text x="90.1" y="37.8">4</text>
<text x="90.1" y="40.4">5</text>
<text x="126.9" y="37.8">4</text>
<text x="126.9" y="40.4">5</text>
<text x="39.4" y="42.9">A4</text>
<text x="90.1" y="42.9">6</text>
<text x="90.1" y="45.5">7</text>
<text x="126.9" y="42.9">6</text>
<text x="126.9" y="45.5">7</text>
<text x="206.8" y="43.9" transform="rotate(-90 206.8 43.9)">9</text>
<text x="209.3" y="44.5" transform="rotate(-90 209.3 44.5)">30</text>
<text x="211.8" y="44.5" transform="rotate(-90 211.8 44.5)">34</text>
<text x="39.3" y="50.5">B5</text>
<text x="39.4" y="48">A5</text>
<text x="89.5" y="53.1">10</text>
<text x="90.1" y="48">8</text>
<text x="90.1" y="50.5">9</text>
<text x="126.3" y="53.1">10</text>
<text x="126.9" y="48">8</text>
<text x="126.9" y="50.5">9</text>
<text x="196.8" y="51.8">16</text>
<text x="219.7" y="51.8">36</text>
<text x="39.3" y="58.2">B7</text>
<text x="39.4" y="55.6">A7</text>
<text x="89.5" y="55.6">11</text>
<text x="89.5" y="58.2">12</text>
<text x="126.3" y="55.6">11</text>
<text x="126.3" y="58.2">12</text>
<text x="196.8" y="54.4">17</text>
<text x="196.8" y="56.9">18</text>
<text x="196.8" y="59.4">19</text>
<text x="219.7" y="56.9">37</text>
<text x="219.7" y="59.4">38</text>
<text x="220.3" y="54.4">1</text>
<text x="39.3" y="63.2">B6</text>
<text x="39.4" y="60.7">A6</text>
<text x="89.5" y="60.7">13</text>
<text x="89.5" y="63.2">14</text>
<text x="89.5" y="65.8">15</text>
<text x="126.3" y="60.7">13</text>
<text x="126.3" y="63.2">14</text>
<text x="126.3" y="65.8">15</text>
<text x="196.8" y="64.5">20</text>
<text x="196.8" y="62">21</text>
<text x="220.3" y="62">3</text>
<text x="38.7" y="68.3">B10</text>
<text x="38.7" y="70.9">B11</text>
<text x="89.5" y="68.3">16</text>
<text x="126.3" y="68.3">16</text>
<text x="126.3" y="70.9">17</text>
<text x="196.8" y="69.6">22</text>
<text x="196.8" y="67.1">23</text>
<text x="220.3" y="67.1">2</text>
<text x="39.4" y="75.9">A3</text>
<text x="89.5" y="73.4">18</text>
<text x="89.5" y="75.9">19</text>
<text x="126.3" y="73.4">18</text>
<text x="126.3" y="75.9">19</text>
<text x="196.8" y="74.7">24</text>
<text x="196.8" y="72.1">25</text>
<text x="196.8" y="77.2">27</text>
<text x="220.3" y="72.1">4</text>
<text x="38.8" y="83.6">A10</text>
<text x="39.4" y="78.5">A2</text>
<text x="89.5" y="78.5">20</text>
<text x="126.3" y="78.5">20</text>
<text x="196.8" y="82.3">12</text>
<text x="196.8" y="79.8">26</text>
<text x="38.8" y="86.1">A11</text>
<text x="196.8" y="84.8">13</text>
<text x="196.8" y="87.4">14</text>
<text x="196.8" y="89.9">15</text>
<text x="220.3" y="89.9">5</text>
<text x="220.3" y="84.8">7</text>
<text x="39.3" y="93.7">B2</text>
<text x="39.3" y="91.2">B3</text>
<text x="196.8" y="95">10</text>
<text x="39.3" y="101.3">B8</text>
<text x="39.4" y="98.8">A8</text>
<text x="196.8" y="97.5">11</text>
<text x="220.3" y="97.5">6</text>
<text x="27.7" y="107.9" transform="rotate(-90 27.7 107.9)">A1</text>
<text x="206.8" y="107.4" transform="rotate(-90 206.8 107.4)">8</text>
<text x="211.8" y="108" transform="rotate(-90 211.8 108)">33</text>
<text x="20.1" y="108.1" transform="rotate(-90 20.1 108.1)">SH</text>
<text x="260.3" y="122.9">1</text>
<text x="260.3" y="125.5">2</text>
<text x="260.3" y="128">3</text>
<text x="260.3" y="130.6">4</text>
<text x="133.1" y="135.3" transform="rotate(-90 133.1 135.3)">24</text>
<text x="202.5" y="134.4">1</text>
<text x="202.5" y="136.9">3</text>
<text x="215.2" y="134.4">5</text>
<text x="260.3" y="133.1">5</text>
<text x="260.3" y="135.6">6</text>
<text x="143.4" y="142">8</text>
<text x="143.4" y="139.4">9</text>
<text x="260.3" y="138.2">7</text>
<text x="121.8" y="144.5">1</text>
<text x="143.4" y="149.6">5</text>
<text x="143.4" y="147.1">6</text>
<text x="143.4" y="144.5">7</text>
<text x="167.6" y="149.6">1</text>
<text x="209.3" y="144.2" transform="rotate(-90 209.3 144.2)">2</text>
<text x="121.2" y="154.7">10</text>
<text x="143.4" y="154.7">3</text>
<text x="143.4" y="152.1">4</text>
<text x="167.6" y="152.1">2</text>
<text x="167.6" y="154.7">3</text>
<text x="121.2" y="157.2">11</text>
<text x="121.2" y="159.8">14</text>
<text x="142.8" y="159.8">23</text>
<text x="143.4" y="157.2">2</text>
<text x="121.2" y="162.3">13</text>
<text x="142.8" y="167.4">20</text>
<text x="142.8" y="164.8">21</text>
<text x="142.8" y="162.3">22</text>
<text x="121.2" y="172.5">15</text>
<text x="142.8" y="172.5">18</text>
<text x="142.8" y="169.9">19</text>
<text x="142.8" y="177.5">16</text>
<text x="142.8" y="175">17</text>
<text x="133.1" y="184.8" transform="rotate(-90 133.1 184.8)">12</text>
</g>
</svg>
